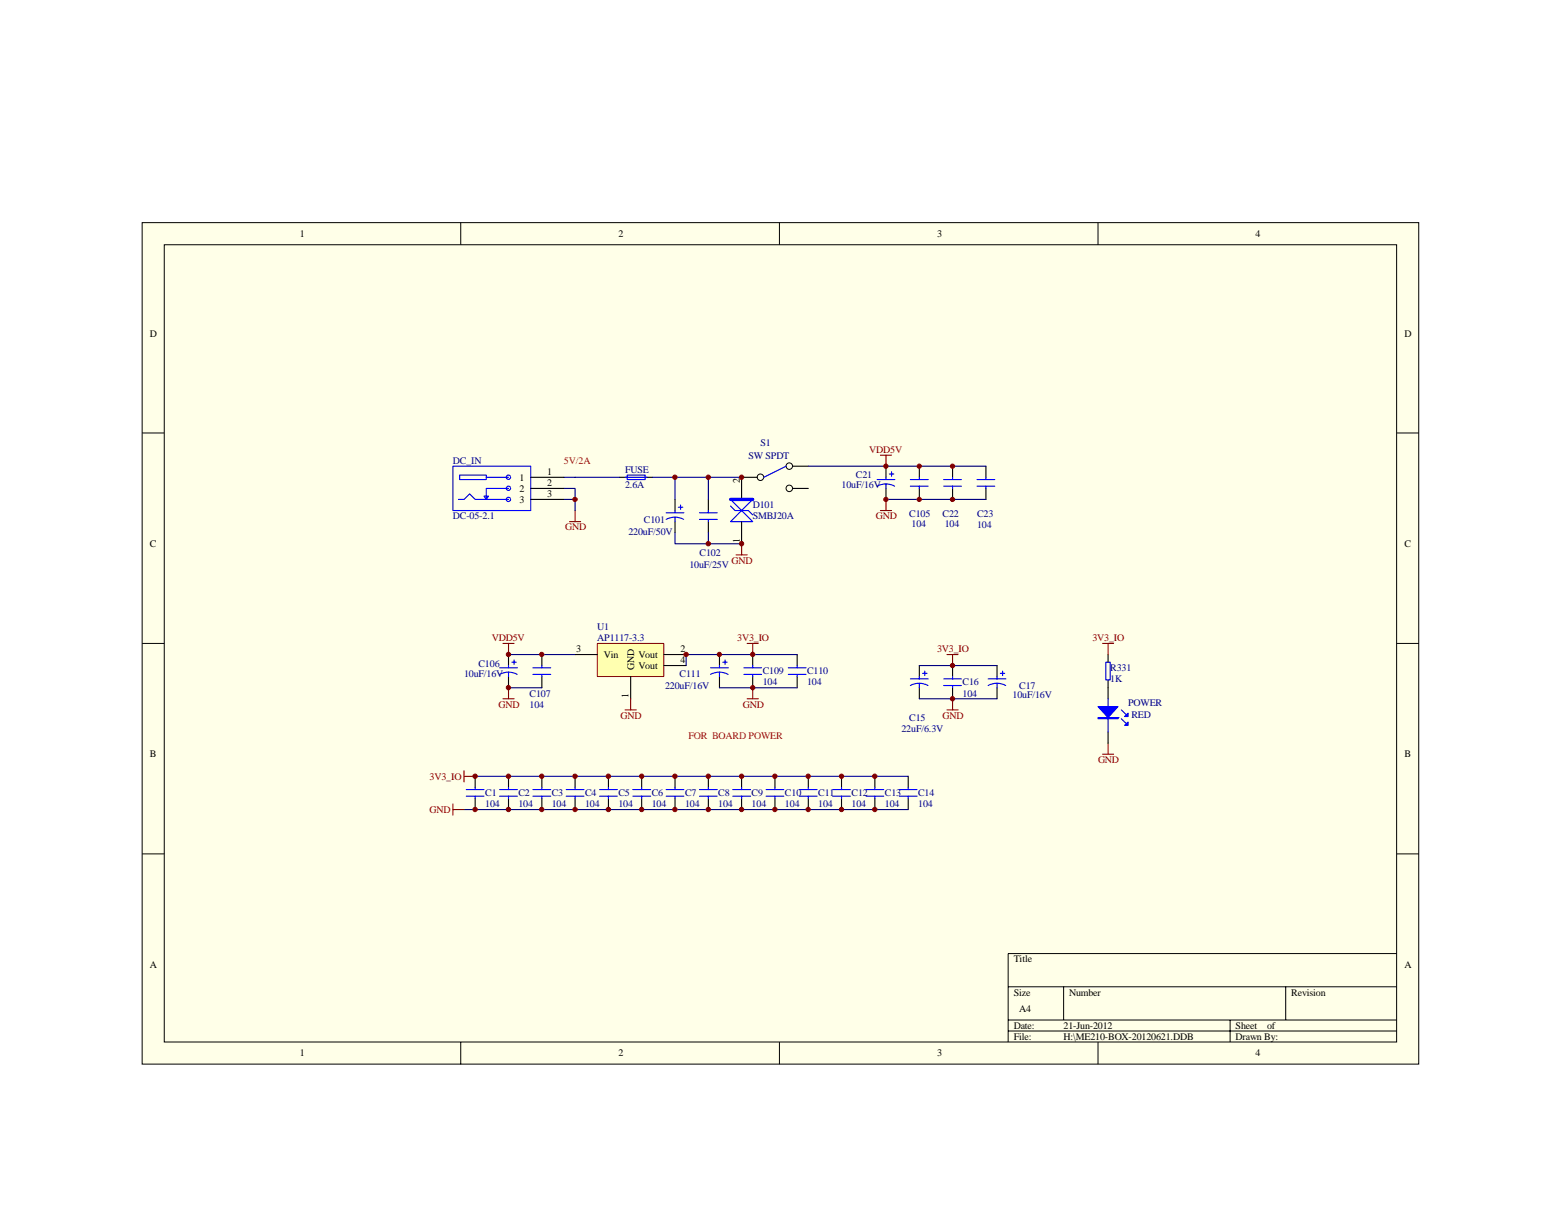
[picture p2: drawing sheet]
<svg xmlns="http://www.w3.org/2000/svg" width="279mm" height="216mm" viewBox="0 0 279 216" stroke-linecap="round" stroke-linejoin="round" font-family="sans-serif">
<path d="M25.4 39.9h228.5v150.6h-228.5z" fill="#ffffe8"/>
<g fill="none" stroke="#000" stroke-width=".18">
<path d="M25.4 39.9h228.5v150.6h-228.5zM82.5 39.9v3.9M139.5 39.9v3.9M196.5 39.9v3.9M29.4 43.8h220.6v142.7h-220.6zM25.4 77.5h4M250 77.5h4M25.4 115.2h4M250 115.2h4M25.4 152.9h4M250 152.9h4M180.4 176.7h69.6"/>
<path d="M190.4 176.7v5.9M230.1 176.7v5.9M250 170.7h-69.6v15.9M82.5 186.6v3.9M139.5 186.6v3.9M180.4 182.6h69.6M180.4 184.6h69.6M196.5 186.6v3.9M220.2 182.6v4"/>
<circle cx="136.1" cy="85.4" r=".58"/>
<circle cx="141.3" cy="87.4" r=".58"/>
<circle cx="141.3" cy="83.4" r=".58"/>
</g>
<g fill="none" stroke="#800000" stroke-width=".2">
<path d="M101.9 93.4h2M102.9 91.4v2M131.7 99.3h2M132.7 97.3v2M157.6 91.4h2M157.6 81.5h2M158.6 81.5v2M158.6 89.4v2M90 115.2h2M91 115.2v2M133.7 115.2h2M134.7 115.2v2"/>
<path d="M169.5 117.2h2M170.5 117.2v1.9M197.3 115.2h2M198.3 115.2v2M83.1 138v2M83.1 139h1.9M90 125.1h2M91 123.1v2M133.7 125.1h2M134.7 123.1v2M169.5 127.1h2M170.5 125.1v2"/>
<path d="M197.3 135h2M198.3 133v2M81.1 143.9v2M81.1 144.9h2"/>
</g>
<g fill="none" stroke="#000" stroke-width=".2">
<path d="M110.9 85.4h1.4M115.5 85.4h1.3M120.8 89.4v2M120.8 93.4v2M126.8 89.4v2M126.8 93.4v2M132.7 85.4h2.8M141.9 83.5h2.8M141.9 87.4h2.8M170.5 83.5v1.9M170.5 87.4v2M176.5 83.5v1.9"/>
<path d="M176.5 87.4v2M91 117.2v1.9M97 117.2v1.9M128.8 117.2v1.9M134.7 117.2v1.9M142.7 117.2v1.9M164.5 119.1v2M170.5 119.1v2M198.3 117.2v1.4M85 139v2M91 121.1v2M91 139v2"/>
<path d="M97 121.1v2M97 139v2M102.9 139v2M108.9 139v2M114.9 139v2M120.8 139v2M126.8 139v2M128.8 121.1v2M132.7 139v2M134.7 121.1v2M142.7 121.1v2M164.5 123.1v2"/>
<path d="M170.5 123.1v2M198.3 121.7v3.4M198.3 131v2M85 142.9v2M91 142.9v2M97 142.9v2M102.9 142.9v2M108.9 142.9v2M114.9 142.9v2M120.8 142.9v2M126.8 142.9v2M132.7 142.9v2"/>
</g>
<g fill="none" stroke="#00f" stroke-width=".2">
<path d="M111.9 85.4h3.9M112.3 85h3.2v.9h-3.2zM119.2 93a3.2 3.2 0 0 1 3.2 0M119.2 91.8h3.2M120.8 91.4v.4M120.8 92.6v.8M121.4 90.8h.8M121.8 90.4v.8M125.2 91.8h3.2M125.2 93h3.2M126.8 91.4v.4M126.8 93v.4"/>
<path d="M140.7 83.5l-4 1.9M168.9 87h3.2M168.9 85.9h3.2M170.5 85.4v.5M170.5 87v.4M174.9 87h3.2M174.9 85.9h3.2M176.5 85.4v.5M176.5 87v.4M89.4 119.5h3.2M91 119.1v.4M91.6 118.6h.8"/>
<path d="M92 118.2v.8M95.4 119.5h3.2M97 119.1v.4M127.2 119.5h3.2M128.8 119.1v.4M129.4 118.6h.8M129.8 118.2v.8M133.1 119.5h3.2M134.7 119.1v.4M141.1 119.5h3.2M142.7 119.1v.4M197.9 118.6h.8v3.1h-.8z"/>
<path d="M89.4 120.7a3.3 3.3 0 0 1 3.2 0M91 120.3v.8M95.4 120.7h3.2M97 120.7v.4M127.2 120.7a3.3 3.3 0 0 1 3.1 0M128.8 120.3v.8M133.1 120.7h3.2M134.7 120.7v.4M141.1 120.7h3.2M142.7 120.7v.4M162.9 122.7a3.3 3.3 0 0 1 3.2 0M162.9 121.5h3.2"/>
<path d="M164.5 121.1v.4M164.5 122.3v.8M165.1 120.5h.8M165.5 120.1v.8M168.9 121.5h3.2M168.9 122.7h3.2M170.5 121.1v.4M170.5 122.7v.4M198.3 125.1v5.9M200.7 128.7l.8 .8M200.7 127.1l.8 .8M83.5 142.5h3.1"/>
<path d="M83.5 141.4h3.1M85 141v.4M85 142.5v.4M89.4 142.5h3.2M89.4 141.4h3.2M91 141v.4M91 142.5v.4M95.4 142.5h3.2M95.4 141.4h3.2M97 141v.4M97 142.5v.4M101.3 142.5h3.2"/>
<path d="M101.3 141.4h3.2M102.9 141v.4M102.9 142.5v.4M107.3 142.5h3.2M107.3 141.4h3.2M108.9 141v.4M108.9 142.5v.4M113.3 142.5h3.2M113.3 141.4h3.2M114.9 141v.4M114.9 142.5v.4M119.2 142.5h3.2"/>
<path d="M119.2 141.4h3.2M120.8 141v.4M120.8 142.5v.4M125.2 142.5h3.2M125.2 141.4h3.2M126.8 141v.4M126.8 142.5v.4M131.1 142.5h3.2M131.1 141.4h3.2M132.7 141v.4M132.7 142.5v.4"/>
</g>
<g fill="#00f" stroke="#00f" stroke-width=".2">
<path d="M196.5 126.5h3.6l-1.8 2z"/>
<path d="M201.3 129.9l.6-.6v.6z"/>
<path d="M201.3 128.3l.6-.6v.6z"/>
<path d="M196.5 128.5h3.6v.2h-3.6z" fill-rule="evenodd"/>
</g>
<g fill="none" stroke="#000080" stroke-width=".2">
<path d="M100.9 87.4h2v4M100.9 85.4h10M100.9 89.4h2M116.8 85.4h15.9M120.8 95.4v1.9h11.9M120.8 85.4v4M126.8 85.4v4M126.8 95.4v1.9M91 117.2h11.9M122.8 117.2h19.9M85 139h47.7M91 123.1h6"/>
<path d="M164.5 125.1h6M83.1 144.9h49.6"/>
</g>
<path d="M106.9 115.2h11.9v5.9h-11.9z" fill="#ffffb0"/>
<path d="M106.9 115.2h11.9v5.9h-11.9z" fill="none" stroke="#800000" stroke-width=".18"/>
<g fill="none" stroke="#000" stroke-width=".2">
<path d="M95 85.4h5.9M95 87.4h5.9M95 89.4h5.9M132.7 85.4v4M132.7 93.4v3.9M158.6 83.5v1.9M158.6 87.4v2M164.5 83.5v1.9M164.5 87.4v2M102.9 117.2h4M118.8 117.2h4M118.8 119.1h4"/>
<path d="M178.5 119.1v2M112.9 121.1v4M138.7 139v2M144.7 139v2M150.6 139v2M156.6 139v2M162.6 139v2M178.5 123.1v2M138.7 142.9v2M144.7 142.9v2M150.6 142.9v2M156.6 142.9v2"/>
<path d="M162.6 142.9v2"/>
</g>
<path d="M144.7 83.5h31.8M158.6 89.4h17.9M122.8 117.2v1.9M164.5 119.1h14M128.8 123.1h13.9M132.7 139h29.9M170.5 125.1h8M132.7 144.9h29.9" fill="none" stroke="#000080" stroke-width=".2"/>
<path d="M111.9 127.1h2M112.9 125.1v2" fill="none" stroke="#800000" stroke-width=".2"/>
<g fill="none" stroke="#00f" stroke-width=".2">
<path d="M81.1 83.5h13.9v7.9h-13.9zM82.1 89.4h1l1-1 .9 1h6M82.3 85h4.7v.9h-4.7zM86.6 88.8h.8l-.4 .6zM87 85.4h4M91 87.4h-4v2M91.4 89.2a.39 .39 0 0 0-.7-.1 .39 .39 0 0 0 .2 .7 .39 .39 0 0 0 .5-.4M91.4 87.2a.39 .39 0 0 0-.7-.1 .39 .39 0 0 0 .2 .7 .39 .39 0 0 0 .5-.4M91.4 85.3a.39 .39 0 0 0-.7-.1 .39 .39 0 0 0 .2 .6 .39 .39 0 0 0 .5-.4M130.8 89.4h3.9l-2 2zM130.8 90.6l.8 .8h2.3l.8 .8M132.7 91.4l2 2h-3.9z"/>
<path d="M157 87a3.3 3.3 0 0 1 3.1 0M157 85.9h3.2M158.6 85.4v.5M158.6 86.6v.8M159.2 84.9h.8M159.6 84.5v.8M162.9 87h3.2M162.9 85.9h3.2M164.5 85.4v.5M164.5 87v.4M176.9 122.7a3.2 3.2 0 0 1 3.1 0M176.9 121.5h3.1"/>
<path d="M178.5 121.1v.4M178.5 122.3v.8M179 120.5h.8M179.5 120.1v.8M137.1 142.5h3.2M137.1 141.4h3.2M138.7 141v.4M138.7 142.5v.4M143.1 142.5h3.2M143.1 141.4h3.2M144.7 141v.4M144.7 142.5v.4"/>
<path d="M149 142.5h3.2M149 141.4h3.2M150.6 141v.4M150.6 142.5v.4M155 142.5h3.2M155 141.4h3.2M156.6 141v.4M156.6 142.5v.4M161 142.5h3.1M161 141.4h3.1M162.6 141v.4M162.6 142.5v.4"/>
</g>
<path d="M130.8 89.4h3.9" fill="none" stroke="#00f" stroke-width=".6"/>
<g fill="#800000" stroke="#800000" stroke-width=".18">
<circle cx="85" cy="139" r=".39"/>
<circle cx="85" cy="144.9" r=".39"/>
<circle cx="91" cy="139" r=".39"/>
<circle cx="91" cy="144.9" r=".39"/>
<circle cx="97" cy="139" r=".39"/>
<circle cx="97" cy="144.9" r=".39"/>
<circle cx="102.9" cy="139" r=".39"/>
<circle cx="102.9" cy="144.9" r=".39"/>
<circle cx="108.9" cy="139" r=".39"/>
<circle cx="108.9" cy="144.9" r=".39"/>
<circle cx="114.8" cy="139" r=".39"/>
<circle cx="114.8" cy="144.9" r=".39"/>
<circle cx="132.7" cy="144.9" r=".39"/>
<circle cx="132.7" cy="139" r=".39"/>
<circle cx="120.8" cy="139" r=".39"/>
<circle cx="120.8" cy="144.9" r=".39"/>
<circle cx="126.8" cy="139" r=".39"/>
<circle cx="126.8" cy="144.9" r=".39"/>
<circle cx="134.7" cy="117.2" r=".38"/>
<circle cx="91" cy="117.2" r=".39"/>
<circle cx="91" cy="123.1" r=".39"/>
<circle cx="97" cy="117.2" r=".38"/>
<circle cx="122.8" cy="117.2" r=".39"/>
<circle cx="170.5" cy="119.1" r=".39"/>
<circle cx="170.5" cy="125.1" r=".39"/>
<circle cx="132.7" cy="97.3" r=".39"/>
<circle cx="102.9" cy="89.4" r=".39"/>
<circle cx="126.8" cy="85.4" r=".39"/>
<circle cx="120.8" cy="85.4" r=".39"/>
<circle cx="126.8" cy="97.3" r=".39"/>
<circle cx="138.7" cy="139" r=".39"/>
<circle cx="138.7" cy="144.9" r=".39"/>
<circle cx="144.6" cy="139" r=".39"/>
<circle cx="144.6" cy="144.9" r=".39"/>
<circle cx="150.6" cy="139" r=".39"/>
<circle cx="150.6" cy="144.9" r=".39"/>
<circle cx="156.6" cy="139" r=".39"/>
<circle cx="156.6" cy="144.9" r=".39"/>
<circle cx="132.7" cy="85.4" r=".39"/>
<circle cx="128.8" cy="117.2" r=".38"/>
<circle cx="134.7" cy="123.1" r=".38"/>
<circle cx="158.6" cy="89.4" r=".39"/>
<circle cx="170.5" cy="89.4" r=".39"/>
<circle cx="164.5" cy="89.4" r=".38"/>
<circle cx="158.6" cy="83.5" r=".39"/>
<circle cx="170.5" cy="83.5" r=".39"/>
<circle cx="164.5" cy="83.5" r=".38"/>
</g>
<g font-size="1.8">
<text x="53.7" y="42.4">1</text>
<text x="110.7" y="42.4">2</text>
<text x="167.7" y="42.4">3</text>
<text x="224.7" y="42.4">4</text>
<text x="26.8" y="60.3">D</text>
<text x="251.4" y="60.3">D</text>
<text x="93" y="86">1</text>
<text x="93" y="88">2</text>
<text x="93" y="90">3</text>
<text x="98" y="85">1</text>
<text x="98" y="87">2</text>
<text x="98" y="89">3</text>
<text x="132.4" y="86.4" transform="rotate(-90 132.4 86.4)">2</text>
<text x="26.8" y="97.9">C</text>
<text x="132.4" y="97.2" transform="rotate(-90 132.4 97.2)">1</text>
<text x="251.4" y="97.9">C</text>
<text x="103.1" y="116.8">3</text>
<text x="108.1" y="117.8">Vin</text>
<text x="113.5" y="120" transform="rotate(-90 113.5 120)">GND</text>
<text x="114.3" y="117.8">Vout</text>
<text x="114.3" y="119.7">Vout</text>
<text x="121.8" y="116.8">2</text>
<text x="121.8" y="118.7">4</text>
<text x="112.5" y="124.9" transform="rotate(-90 112.5 124.9)">1</text>
<text x="26.8" y="135.6">B</text>
<text x="251.4" y="135.6">B</text>
<text x="26.8" y="173.2">A</text>
<text x="181.4" y="172.3">Title</text>
<text x="251.4" y="173.2">A</text>
<text x="181.4" y="178.2">Size</text>
<text x="191.4" y="178.2">Number</text>
<text x="231.1" y="178.2">Revision</text>
<text x="181.4" y="184.2">Date:</text>
<text x="182.4" y="181.2">A4</text>
<text x="190.4" y="184.2">21-Jun-2012</text>
<text x="221.2" y="184.2">Sheet</text>
<text x="226.8" y="184.2">of</text>
<text x="53.7" y="189.1">1</text>
<text x="110.7" y="189.1">2</text>
<text x="167.7" y="189.1">3</text>
<text x="181.4" y="186.1">File:</text>
<text x="190.4" y="186.1">H:\ME210-BOX-20120621.DDB</text>
<text x="221.2" y="186.1">Drawn By:</text>
<text x="224.7" y="189.1">4</text>
</g>
<g font-size="1.8" fill="#000080">
<text x="81.1" y="83.1">DC_IN</text>
<text x="133.9" y="82.3">SW SPDT</text>
<text x="136.1" y="79.9">S1</text>
<text x="111.9" y="84.6">FUSE</text>
<text x="111.9" y="87.4">2.6A</text>
<text x="150.6" y="87.4">10uF/16V</text>
<text x="153.2" y="85.6">C21</text>
<text x="81.1" y="93">DC-05-2.1</text>
<text x="112.5" y="95.7">220uF/50V</text>
<text x="115.3" y="93.6">C101</text>
<text x="134.7" y="91">D101</text>
<text x="134.7" y="93">SMBJ20A</text>
<text x="162.8" y="92.6">C105</text>
<text x="163.2" y="94.4">104</text>
<text x="168.7" y="92.6">C22</text>
<text x="169.1" y="94.4">104</text>
<text x="174.9" y="92.6">C23</text>
<text x="174.9" y="94.6">104</text>
<text x="123.4" y="101.7">10uF/25V</text>
<text x="125.2" y="99.5">C102</text>
<text x="106.9" y="112.8">U1</text>
<text x="85.6" y="119.3">C106</text>
<text x="106.9" y="114.8">AP1117-3.3</text>
<text x="83.1" y="121.1">10uF/16V</text>
<text x="94.8" y="124.7">C107</text>
<text x="119" y="123.3">220uF/16V</text>
<text x="121.6" y="121.1">C111</text>
<text x="136.5" y="120.7">C109</text>
<text x="136.5" y="122.7">104</text>
<text x="144.5" y="120.7">C110</text>
<text x="144.5" y="122.7">104</text>
<text x="172.3" y="122.7">C16</text>
<text x="172.3" y="124.7">104</text>
<text x="181.2" y="124.9">10uF/16V</text>
<text x="182.4" y="123.3">C17</text>
<text x="198.7" y="120.1">R331</text>
<text x="198.7" y="122.1">1K</text>
<text x="94.8" y="126.7">104</text>
<text x="161.4" y="131">22uF/6.3V</text>
<text x="162.8" y="129.1">C15</text>
<text x="201.9" y="126.5">POWER</text>
<text x="202.5" y="128.5">RED</text>
<text x="86.8" y="142.5">C1</text>
<text x="92.8" y="142.5">C2</text>
<text x="98.8" y="142.5">C3</text>
<text x="104.7" y="142.5">C4</text>
<text x="110.7" y="142.5">C5</text>
<text x="116.6" y="142.5">C6</text>
<text x="122.6" y="142.5">C7</text>
<text x="128.6" y="142.5">C8</text>
<text x="134.5" y="142.5">C9</text>
<text x="140.5" y="142.5">C10</text>
<text x="146.5" y="142.5">C11</text>
<text x="152.4" y="142.5">C12</text>
<text x="158.4" y="142.5">C13</text>
<text x="164.3" y="142.5">C14</text>
<text x="86.8" y="144.5">104</text>
<text x="92.8" y="144.5">104</text>
<text x="98.8" y="144.5">104</text>
<text x="104.7" y="144.5">104</text>
<text x="110.7" y="144.5">104</text>
<text x="116.6" y="144.5">104</text>
<text x="122.6" y="144.5">104</text>
<text x="128.6" y="144.5">104</text>
<text x="134.5" y="144.5">104</text>
<text x="140.5" y="144.5">104</text>
<text x="146.5" y="144.5">104</text>
<text x="152.4" y="144.5">104</text>
<text x="158.4" y="144.5">104</text>
<text x="164.3" y="144.5">104</text>
</g>
<g font-size="1.8" fill="#f00">
<text x="100.9" y="83.1">5V/2A</text>
<text x="123.2" y="132.2">FOR BOARD POWER</text>
</g>
<g font-size="1.8" fill="#800000">
<text x="155.6" y="81.1">VDD5V</text>
<text x="101.2" y="95">GND</text>
<text x="156.8" y="93">GND</text>
<text x="131" y="100.9">GND</text>
<text x="88" y="114.8">VDD5V</text>
<text x="132" y="114.8">3V3_IO</text>
<text x="167.7" y="116.8">3V3_IO</text>
<text x="195.5" y="114.8">3V3_IO</text>
<text x="89.2" y="126.7">GND</text>
<text x="111.1" y="128.7">GND</text>
<text x="132.9" y="126.7">GND</text>
<text x="168.7" y="128.7">GND</text>
<text x="196.5" y="136.6">GND</text>
<text x="76.9" y="139.6">3V3_IO</text>
<text x="76.9" y="145.5">GND</text>
</g>
</svg>
